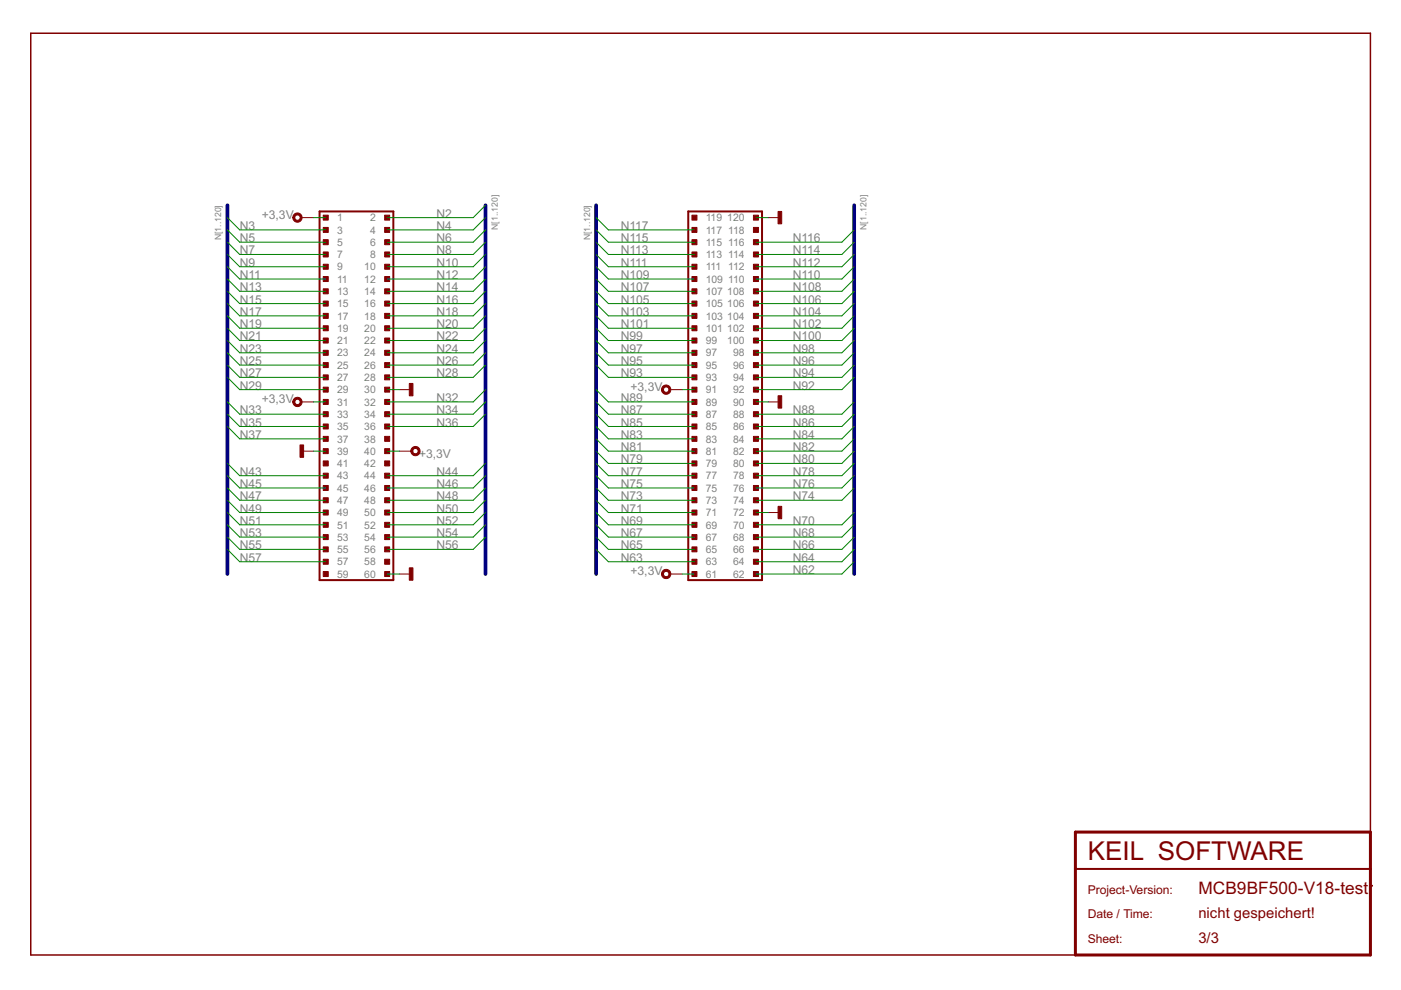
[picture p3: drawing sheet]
<svg xmlns="http://www.w3.org/2000/svg" width="297mm" height="210mm" viewBox="0 0 297 210" stroke-linecap="round" stroke-linejoin="round" font-family="sans-serif">
<g fill="#800000" stroke="#800000" stroke-width=".32">
<path d="M6.5 7v195.5z"/>
<path d="M6.5 7h284.1z"/>
<path d="M290.6 7v169.4z"/>
<path d="M6.5 202.5h221.5z"/>
</g>
<g fill="#800000" stroke="#800000" stroke-width=".63">
<path d="M228 184.2v18.3z"/>
<path d="M228 176.4v7.8z"/>
<path d="M228 176.4h62.6z"/>
<path d="M290.6 176.4v7.8z"/>
<path d="M290.6 184.2v18.3z"/>
<path d="M228 202.5h62.6z"/>
</g>
<g fill="#800000" stroke="#800000" stroke-width=".42">
<path d="M228 184.2h62.6z"/>
<path d="M67.8 123h15.6z"/>
<path d="M67.8 44.8v78.2z"/>
<path d="M83.4 44.8v78.2z"/>
<path d="M67.8 44.8h15.6z"/>
<path d="M145.9 123h15.7z"/>
<path d="M145.9 44.8v78.2z"/>
<path d="M161.6 44.8v78.2z"/>
<path d="M145.9 44.8h15.7z"/>
</g>
<g fill="#800000" stroke="#800000" stroke-width=".21">
<path d="M68.5 108.1h1.1v1.1h-1.1z"/>
<path d="M81.6 121.2h1v1h-1z"/>
<path d="M68.5 105.5h1.1v1.1h-1.1z"/>
<path d="M68.5 102.9h1.1v1.1h-1.1z"/>
<path d="M68.5 100.3h1.1v1.1h-1.1z"/>
<path d="M68.5 97.7h1.1v1.1h-1.1z"/>
<path d="M68.5 95.1h1.1v1.1h-1.1z"/>
<path d="M68.5 92.5h1.1v1.1h-1.1z"/>
<path d="M81.6 105.5h1v1.1h-1z"/>
<path d="M81.6 102.9h1v1.1h-1z"/>
<path d="M81.6 100.3h1v1.1h-1z"/>
<path d="M81.6 97.7h1v1.1h-1z"/>
<path d="M81.6 95.1h1v1.1h-1z"/>
<path d="M81.6 92.5h1v1.1h-1z"/>
<path d="M68.5 74.3h1.1v1h-1.1z"/>
<path d="M68.5 76.9h1.1v1h-1.1z"/>
<path d="M68.5 79.5h1.1v1h-1.1z"/>
<path d="M68.5 82.1h1.1v1h-1.1z"/>
<path d="M68.5 84.7h1.1v1h-1.1z"/>
<path d="M68.5 87.3h1.1v1h-1.1z"/>
<path d="M68.5 89.9h1.1v1.1h-1.1z"/>
<path d="M81.6 89.9h1v1.1h-1z"/>
<path d="M81.6 87.3h1v1h-1z"/>
<path d="M81.6 84.7h1v1h-1z"/>
<path d="M81.6 82.1h1v1h-1z"/>
<path d="M81.6 79.5h1v1h-1z"/>
<path d="M81.6 76.9h1v1h-1z"/>
<path d="M81.6 74.3h1v1h-1z"/>
<path d="M68.5 71.7h1.1v1h-1.1z"/>
<path d="M68.5 69.1h1.1v1h-1.1z"/>
<path d="M68.5 66.4h1.1v1.1h-1.1z"/>
<path d="M68.5 63.8h1.1v1.1h-1.1z"/>
<path d="M68.5 61.2h1.1v1.1h-1.1z"/>
<path d="M68.5 58.6h1.1v1.1h-1.1z"/>
<path d="M68.5 56h1.1v1.1h-1.1z"/>
<path d="M68.5 53.4h1.1v1.1h-1.1z"/>
<path d="M68.5 50.8h1.1v1.1h-1.1z"/>
<path d="M68.5 48.2h1.1v1.1h-1.1z"/>
<path d="M68.5 45.6h1.1v1.1h-1.1z"/>
<path d="M81.6 71.7h1v1h-1z"/>
<path d="M81.6 69.1h1v1h-1z"/>
<path d="M81.6 66.4h1v1.1h-1z"/>
<path d="M81.6 63.8h1v1.1h-1z"/>
<path d="M81.6 61.2h1v1.1h-1z"/>
<path d="M81.6 58.6h1v1.1h-1z"/>
<path d="M81.6 56h1v1.1h-1z"/>
<path d="M81.6 53.4h1v1.1h-1z"/>
<path d="M81.6 50.8h1v1.1h-1z"/>
<path d="M81.6 48.2h1v1.1h-1z"/>
<path d="M81.6 45.6h1v1.1h-1z"/>
<path d="M81.6 108.1h1v1.1h-1z"/>
<path d="M68.5 110.7h1.1v1.1h-1.1z"/>
<path d="M81.6 110.7h1v1.1h-1z"/>
<path d="M68.5 113.3h1.1v1.1h-1.1z"/>
<path d="M81.6 113.3h1v1.1h-1z"/>
<path d="M68.5 116h1.1v1h-1.1z"/>
<path d="M81.6 116h1v1h-1z"/>
<path d="M68.5 118.6h1.1v1h-1.1z"/>
<path d="M81.6 118.6h1v1h-1z"/>
<path d="M68.5 121.2h1.1v1h-1.1z"/>
<path d="M146.7 69.1h1.1v1h-1.1z"/>
<path d="M159.7 69.1h1.1v1h-1.1z"/>
<path d="M146.7 66.4h1.1v1.1h-1.1z"/>
<path d="M146.7 63.8h1.1v1.1h-1.1z"/>
<path d="M146.7 61.2h1.1v1.1h-1.1z"/>
<path d="M146.7 58.6h1.1v1.1h-1.1z"/>
<path d="M146.7 121.2h1.1v1h-1.1z"/>
<path d="M146.7 118.6h1.1v1h-1.1z"/>
<path d="M159.7 66.4h1.1v1.1h-1.1z"/>
<path d="M159.7 63.8h1.1v1.1h-1.1z"/>
<path d="M159.7 61.2h1.1v1.1h-1.1z"/>
<path d="M159.7 58.6h1.1v1.1h-1.1z"/>
<path d="M159.7 121.2h1.1v1h-1.1z"/>
<path d="M159.7 118.6h1.1v1h-1.1z"/>
<path d="M146.7 100.3h1.1v1.1h-1.1z"/>
<path d="M146.7 102.9h1.1v1.1h-1.1z"/>
<path d="M146.7 105.5h1.1v1.1h-1.1z"/>
<path d="M146.7 108.1h1.1v1.1h-1.1z"/>
<path d="M146.7 110.7h1.1v1.1h-1.1z"/>
<path d="M146.7 113.3h1.1v1.1h-1.1z"/>
<path d="M146.7 116h1.1v1h-1.1z"/>
<path d="M159.7 116h1.1v1h-1.1z"/>
<path d="M159.7 113.3h1.1v1.1h-1.1z"/>
<path d="M159.7 110.7h1.1v1.1h-1.1z"/>
<path d="M159.7 108.1h1.1v1.1h-1.1z"/>
<path d="M159.7 105.5h1.1v1.1h-1.1z"/>
<path d="M159.7 102.9h1.1v1.1h-1.1z"/>
<path d="M159.7 100.3h1.1v1.1h-1.1z"/>
<path d="M146.7 97.7h1.1v1.1h-1.1z"/>
<path d="M146.7 95.1h1.1v1.1h-1.1z"/>
<path d="M146.7 92.5h1.1v1.1h-1.1z"/>
<path d="M146.7 89.9h1.1v1.1h-1.1z"/>
<path d="M146.7 87.3h1.1v1h-1.1z"/>
<path d="M146.7 84.7h1.1v1h-1.1z"/>
<path d="M146.7 82.1h1.1v1h-1.1z"/>
<path d="M146.7 79.5h1.1v1h-1.1z"/>
<path d="M146.7 76.9h1.1v1h-1.1z"/>
<path d="M146.7 74.3h1.1v1h-1.1z"/>
<path d="M146.7 71.7h1.1v1h-1.1z"/>
<path d="M159.7 97.7h1.1v1.1h-1.1z"/>
<path d="M159.7 95.1h1.1v1.1h-1.1z"/>
<path d="M159.7 92.5h1.1v1.1h-1.1z"/>
<path d="M159.7 89.9h1.1v1.1h-1.1z"/>
<path d="M159.7 87.3h1.1v1h-1.1z"/>
<path d="M159.7 84.7h1.1v1h-1.1z"/>
<path d="M159.7 82.1h1.1v1h-1.1z"/>
<path d="M159.7 79.5h1.1v1h-1.1z"/>
<path d="M159.7 76.9h1.1v1h-1.1z"/>
<path d="M159.7 74.3h1.1v1h-1.1z"/>
<path d="M159.7 71.7h1.1v1h-1.1z"/>
<path d="M146.7 56h1.1v1.1h-1.1z"/>
<path d="M159.7 56h1.1v1.1h-1.1z"/>
<path d="M146.7 53.4h1.1v1.1h-1.1z"/>
<path d="M146.7 50.8h1.1v1.1h-1.1z"/>
<path d="M146.7 48.2h1.1v1.1h-1.1z"/>
<path d="M146.7 45.6h1.1v1.1h-1.1z"/>
<path d="M159.7 53.4h1.1v1.1h-1.1z"/>
<path d="M159.7 50.8h1.1v1.1h-1.1z"/>
<path d="M159.7 48.2h1.1v1.1h-1.1z"/>
<path d="M159.7 45.6h1.1v1.1h-1.1z"/>
<path d="M86.8 81.3h.7v2.6h-.7z"/>
<path d="M86.8 120.4h.7v2.6h-.7z"/>
<path d="M63.6 94.3h.8v2.7h-.8z"/>
<path d="M165 83.9h.7v2.6h-.7z"/>
<path d="M165 44.8h.7v2.7h-.7z"/>
<path d="M165 107.4h.7v2.6h-.7z"/>
</g>
<g fill="#800000" stroke="#800000" stroke-width=".21">
<path d="M63.8 46.1h2.7z"/>
<path d="M63.8 85.2h2.7z"/>
<path d="M84.7 95.7h2.6z"/>
<path d="M142 121.7h2.6z"/>
<path d="M142 82.6h2.6z"/>
<path d="M84.7 82.6h2.6z"/>
<path d="M84.7 121.7h2.6z"/>
<path d="M63.8 95.7h2.7z"/>
<path d="M162.9 85.2h2.6z"/>
<path d="M162.9 46.1h2.6z"/>
<path d="M162.9 108.7h2.6z"/>
<path d="M62.3 45.6a.99 .99 0 0 1 1.6 0 .99 .99 0 0 1-.5 1.5 .99 .99 0 0 1-1.3-1h.4a.57 .57 0 0 1 .7-.5 .57 .57 0 0 1 .3 .9 .57 .57 0 0 1-1-.2v-.2h-.4z" fill-rule="evenodd"/>
<path d="M62.5 84.4a.99 .99 0 0 1 1.5 .4 .99 .99 0 0 1-.7 1.4 .99 .99 0 0 1-1.2-1h.4a.57 .57 0 0 1 .8-.5 .57 .57 0 0 1 .2 .9 .57 .57 0 0 1-1-.2v-.2h-.4z" fill-rule="evenodd"/>
<path d="M87.3 95.1a.99 .99 0 0 1 1.6 0 .99 .99 0 0 1-.5 1.5 .99 .99 0 0 1-1.3-.9h.4a.57 .57 0 0 1 .8-.6 .57 .57 0 0 1 .2 .9 .57 .57 0 0 1-1-.2v-.1h-.4z" fill-rule="evenodd"/>
<path d="M140.4 121.1a.99 .99 0 0 1 1.6 0 .99 .99 0 0 1-.5 1.5 .99 .99 0 0 1-1.2-.9h.4a.58 .58 0 0 1 .8-.5 .58 .58 0 0 1 .1 1 .58 .58 0 0 1-.9-.3v-.2h-.4z" fill-rule="evenodd"/>
<path d="M140.7 81.8a.99 .99 0 0 1 1.4 .4 .99 .99 0 0 1-.6 1.4 .99 .99 0 0 1-1.2-1h.4a.58 .58 0 0 1 .8-.5 .58 .58 0 0 1 .1 1 .58 .58 0 0 1-.9-.3v-.2h-.4z" fill-rule="evenodd"/>
</g>
<g fill="#000080" stroke="#000080" stroke-width=".78">
<path d="M48.2 43.5v78.2z"/>
<path d="M126.4 43.5v78.2z"/>
<path d="M102.9 43.5v78.2z"/>
<path d="M181.1 43.5v78.2z"/>
</g>
<g fill="#008000" stroke="#008000" stroke-width=".21">
<path d="M48.2 46.1l2.6 2.6z"/>
<path d="M50.8 48.7h18.3z"/>
<path d="M48.2 48.7l2.6 2.7z"/>
<path d="M50.8 51.4h18.3z"/>
<path d="M48.2 51.4l2.6 2.6z"/>
<path d="M50.8 54h18.3z"/>
<path d="M48.2 54l2.6 2.6z"/>
<path d="M50.8 56.6h18.3z"/>
<path d="M48.2 56.6l2.6 2.6z"/>
<path d="M50.8 59.2h18.3z"/>
<path d="M48.2 59.2l2.6 2.6z"/>
<path d="M50.8 61.8h18.3z"/>
<path d="M48.2 61.8l2.6 2.6z"/>
<path d="M50.8 64.4h18.3z"/>
<path d="M48.2 64.4l2.6 2.6z"/>
<path d="M50.8 67h18.3z"/>
<path d="M48.2 67l2.6 2.6z"/>
<path d="M50.8 69.6h18.3z"/>
<path d="M48.2 69.6l2.6 2.6z"/>
<path d="M50.8 72.2h18.3z"/>
<path d="M48.2 72.2l2.6 2.6z"/>
<path d="M50.8 74.8h18.3z"/>
<path d="M48.2 74.8l2.6 2.6z"/>
<path d="M50.8 77.4h18.3z"/>
<path d="M48.2 77.4l2.6 2.6z"/>
<path d="M50.8 80h18.3z"/>
<path d="M48.2 80l2.6 2.6z"/>
<path d="M50.8 82.6h18.3z"/>
<path d="M48.2 85.2l2.6 2.6z"/>
<path d="M50.8 87.8h18.3z"/>
<path d="M48.2 87.8l2.6 2.6z"/>
<path d="M50.8 90.4h18.3z"/>
<path d="M48.2 90.4l2.6 2.6z"/>
<path d="M50.8 93h18.3z"/>
<path d="M48.2 98.3l2.6 2.6z"/>
<path d="M50.8 100.9h18.3z"/>
<path d="M48.2 100.9l2.6 2.6z"/>
<path d="M50.8 103.5h18.3z"/>
<path d="M48.2 103.5l2.6 2.6z"/>
<path d="M50.8 106.1h18.3z"/>
<path d="M48.2 106.1l2.6 2.6z"/>
<path d="M50.8 108.7h18.3z"/>
<path d="M48.2 108.7l2.6 2.6z"/>
<path d="M50.8 111.3h18.3z"/>
<path d="M48.2 111.3l2.6 2.6z"/>
<path d="M50.8 113.9h18.3z"/>
<path d="M48.2 113.9l2.6 2.6z"/>
<path d="M50.8 116.5h18.3z"/>
<path d="M48.2 116.5l2.6 2.6z"/>
<path d="M50.8 119.1h18.3z"/>
<path d="M102.9 43.5l-2.6 2.6z"/>
<path d="M82.1 46.1h18.2z"/>
<path d="M102.9 46.1l-2.6 2.6z"/>
<path d="M82.1 48.7h18.2z"/>
<path d="M102.9 48.7l-2.6 2.7z"/>
<path d="M82.1 51.4h18.2z"/>
<path d="M102.9 51.4l-2.6 2.6z"/>
<path d="M82.1 54h18.2z"/>
<path d="M102.9 54l-2.6 2.6z"/>
<path d="M82.1 56.6h18.2z"/>
<path d="M102.9 56.6l-2.6 2.6z"/>
<path d="M82.1 59.2h18.2z"/>
<path d="M102.9 59.2l-2.6 2.6z"/>
<path d="M82.1 61.8h18.2z"/>
<path d="M102.9 61.8l-2.6 2.6z"/>
<path d="M82.1 64.4h18.2z"/>
<path d="M102.9 64.4l-2.6 2.6z"/>
<path d="M82.1 67h18.2z"/>
<path d="M102.9 67l-2.6 2.6z"/>
<path d="M82.1 69.6h18.2z"/>
<path d="M102.9 69.6l-2.6 2.6z"/>
<path d="M82.1 72.2h18.2z"/>
<path d="M102.9 72.2l-2.6 2.6z"/>
<path d="M82.1 74.8h18.2z"/>
<path d="M102.9 74.8l-2.6 2.6z"/>
<path d="M82.1 77.4h18.2z"/>
<path d="M102.9 77.4l-2.6 2.6z"/>
<path d="M82.1 80h18.2z"/>
<path d="M102.9 82.6l-2.6 2.6z"/>
<path d="M82.1 85.2h18.2z"/>
<path d="M102.9 85.2l-2.6 2.6z"/>
<path d="M82.1 87.8h18.2z"/>
<path d="M102.9 87.8l-2.6 2.6z"/>
<path d="M82.1 90.4h18.2z"/>
<path d="M102.9 98.3l-2.6 2.6z"/>
<path d="M82.1 100.9h18.2z"/>
<path d="M102.9 100.9l-2.6 2.6z"/>
<path d="M82.1 103.5h18.2z"/>
<path d="M102.9 103.5l-2.6 2.6z"/>
<path d="M82.1 106.1h18.2z"/>
<path d="M102.9 106.1l-2.6 2.6z"/>
<path d="M82.1 108.7h18.2z"/>
<path d="M102.9 108.7l-2.6 2.6z"/>
<path d="M82.1 111.3h18.2z"/>
<path d="M102.9 111.3l-2.6 2.6z"/>
<path d="M82.1 113.9h18.2z"/>
<path d="M102.9 113.9l-2.6 2.6z"/>
<path d="M82.1 116.5h18.2z"/>
<path d="M126.4 46.1l2.6 2.6z"/>
<path d="M129 48.7h18.2z"/>
<path d="M126.4 48.7l2.6 2.7z"/>
<path d="M129 51.4h18.2z"/>
<path d="M126.4 51.4l2.6 2.6z"/>
<path d="M129 54h18.2z"/>
<path d="M126.4 54l2.6 2.6z"/>
<path d="M129 56.6h18.2z"/>
<path d="M126.4 56.6l2.6 2.6z"/>
<path d="M129 59.2h18.2z"/>
<path d="M126.4 59.2l2.6 2.6z"/>
<path d="M129 61.8h18.2z"/>
<path d="M126.4 61.8l2.6 2.6z"/>
<path d="M129 64.4h18.2z"/>
<path d="M126.4 64.4l2.6 2.6z"/>
<path d="M129 67h18.2z"/>
<path d="M126.4 67l2.6 2.6z"/>
<path d="M129 69.6h18.2z"/>
<path d="M126.4 69.6l2.6 2.6z"/>
<path d="M129 72.2h18.2z"/>
<path d="M126.4 72.2l2.6 2.6z"/>
<path d="M129 74.8h18.2z"/>
<path d="M126.4 74.8l2.6 2.6z"/>
<path d="M129 77.4h18.2z"/>
<path d="M126.4 77.4l2.6 2.6z"/>
<path d="M129 80h18.2z"/>
<path d="M126.4 82.6l2.6 2.6z"/>
<path d="M129 85.2h18.2z"/>
<path d="M126.4 85.2l2.6 2.6z"/>
<path d="M129 87.8h18.2z"/>
<path d="M126.4 87.8l2.6 2.6z"/>
<path d="M129 90.4h18.2z"/>
<path d="M126.4 90.4l2.6 2.6z"/>
<path d="M129 93h18.2z"/>
<path d="M126.4 93l2.6 2.7z"/>
<path d="M129 95.7h18.2z"/>
<path d="M126.4 95.7l2.6 2.6z"/>
<path d="M129 98.3h18.2z"/>
<path d="M126.4 98.3l2.6 2.6z"/>
<path d="M129 100.9h18.2z"/>
<path d="M126.4 100.9l2.6 2.6z"/>
<path d="M129 103.5h18.2z"/>
<path d="M126.4 103.5l2.6 2.6z"/>
<path d="M129 106.1h18.2z"/>
<path d="M126.4 106.1l2.6 2.6z"/>
<path d="M129 108.7h18.2z"/>
<path d="M126.4 108.7l2.6 2.6z"/>
<path d="M129 111.3h18.2z"/>
<path d="M126.4 111.3l2.6 2.6z"/>
<path d="M129 113.9h18.2z"/>
<path d="M126.4 113.9l2.6 2.6z"/>
<path d="M129 116.5h18.2z"/>
<path d="M126.4 116.5l2.6 2.6z"/>
<path d="M129 119.1h18.2z"/>
<path d="M181.1 48.7l-2.6 2.7z"/>
<path d="M160.3 51.4h18.2z"/>
<path d="M181.1 51.4l-2.6 2.6z"/>
<path d="M160.3 54h18.2z"/>
<path d="M178.5 56.6l2.6-2.6z"/>
<path d="M160.3 56.6h18.2z"/>
<path d="M178.5 59.2l2.6-2.6z"/>
<path d="M160.3 59.2h18.2z"/>
<path d="M178.5 61.8l2.6-2.6z"/>
<path d="M160.3 61.8h18.2z"/>
<path d="M181.1 61.8l-2.6 2.6z"/>
<path d="M160.3 64.4h18.2z"/>
<path d="M181.1 64.4l-2.6 2.6z"/>
<path d="M160.3 67h18.2z"/>
<path d="M181.1 67l-2.6 2.6z"/>
<path d="M160.3 69.6h18.2z"/>
<path d="M178.5 72.2l2.6-2.6z"/>
<path d="M160.3 72.2h18.2z"/>
<path d="M178.5 74.8l2.6-2.6z"/>
<path d="M160.3 74.8h18.2z"/>
<path d="M181.1 74.8l-2.6 2.6z"/>
<path d="M160.3 77.4h18.2z"/>
<path d="M181.1 77.4l-2.6 2.6z"/>
<path d="M160.3 80h18.2z"/>
<path d="M181.1 80l-2.6 2.6z"/>
<path d="M160.3 82.6h18.2z"/>
<path d="M178.5 87.8l2.6-2.6z"/>
<path d="M160.3 87.8h18.2z"/>
<path d="M181.1 87.8l-2.6 2.6z"/>
<path d="M160.3 90.4h18.2z"/>
<path d="M181.1 90.4l-2.6 2.6z"/>
<path d="M160.3 93h18.2z"/>
<path d="M178.5 95.7l2.6-2.7z"/>
<path d="M160.3 95.7h18.2z"/>
<path d="M178.5 98.3l2.6-2.6z"/>
<path d="M160.3 98.3h18.2z"/>
<path d="M181.1 98.3l-2.6 2.6z"/>
<path d="M160.3 100.9h18.2z"/>
<path d="M181.1 100.9l-2.6 2.6z"/>
<path d="M160.3 103.5h18.2z"/>
<path d="M181.1 103.5l-2.6 2.6z"/>
<path d="M160.3 106.1h18.2z"/>
<path d="M178.5 111.3l2.6-2.6z"/>
<path d="M160.3 111.3h18.2z"/>
<path d="M181.1 111.3l-2.6 2.6z"/>
<path d="M160.3 113.9h18.2z"/>
<path d="M181.1 113.9l-2.6 2.6z"/>
<path d="M160.3 116.5h18.2z"/>
<path d="M181.1 116.5l-2.6 2.6z"/>
<path d="M160.3 119.1h18.2z"/>
<path d="M181.1 119.1l-2.6 2.6z"/>
<path d="M160.3 121.7h18.2z"/>
<path d="M66.5 46.1h2.6z"/>
<path d="M66.5 85.2h2.6z"/>
<path d="M82.1 95.7h2.6z"/>
<path d="M144.6 121.7h2.6z"/>
<path d="M144.6 82.6h2.6z"/>
<path d="M82.1 82.6h2.6z"/>
<path d="M82.1 121.7h2.6z"/>
<path d="M66.5 95.7h2.6z"/>
<path d="M160.3 85.2h2.6z"/>
<path d="M160.3 46.1h2.6z"/>
<path d="M160.3 108.7h2.6z"/>
</g>
<text font-size="6.2" fill="#800000" x="230.6" y="182.4">KEIL SOFTWARE</text>
<text font-size="4.1" fill="#800000" x="254.1" y="189.5">MCB9BF500-V18-testr</text>
<g font-size="3.5" fill="#800000">
<text x="254.1" y="194.7">nicht gespeichert!</text>
<text x="254.1" y="199.9">3/3</text>
</g>
<g font-size="2.9" fill="#808080">
<text x="55.5" y="46.4">+3,3V</text>
<text x="92.5" y="46.1">N2</text>
<text x="50.8" y="48.7">N3</text>
<text x="50.8" y="51.3">N5</text>
<text x="50.8" y="54">N7</text>
<text x="92.5" y="48.7">N4</text>
<text x="92.5" y="51.3">N6</text>
<text x="92.5" y="54">N8</text>
<text x="131.6" y="48.7">N117</text>
<text x="131.6" y="51.3">N115</text>
<text x="131.6" y="54">N113</text>
<text x="168.1" y="51.3">N116</text>
<text x="168.1" y="54">N114</text>
<text x="50.8" y="56.6">N9</text>
<text x="50.8" y="59.2">N11</text>
<text x="92.5" y="56.6">N10</text>
<text x="92.5" y="59.2">N12</text>
<text x="131.6" y="56.6">N111</text>
<text x="131.6" y="59.2">N109</text>
<text x="168.1" y="56.6">N112</text>
<text x="168.1" y="59.2">N110</text>
<text x="50.8" y="61.8">N13</text>
<text x="50.8" y="64.4">N15</text>
<text x="92.5" y="61.8">N14</text>
<text x="92.5" y="64.4">N16</text>
<text x="131.6" y="61.8">N107</text>
<text x="131.6" y="64.4">N105</text>
<text x="168.1" y="61.8">N108</text>
<text x="168.1" y="64.4">N106</text>
<text x="50.8" y="67">N17</text>
<text x="50.8" y="69.6">N19</text>
<text x="92.5" y="67">N18</text>
<text x="92.5" y="69.6">N20</text>
<text x="131.6" y="67">N103</text>
<text x="131.6" y="69.6">N101</text>
<text x="168.1" y="67">N104</text>
<text x="168.1" y="69.6">N102</text>
<text x="50.8" y="72.2">N21</text>
<text x="50.8" y="74.8">N23</text>
<text x="50.8" y="77.4">N25</text>
<text x="92.5" y="72.2">N22</text>
<text x="92.5" y="74.8">N24</text>
<text x="92.5" y="77.4">N26</text>
<text x="131.6" y="72.2">N99</text>
<text x="131.6" y="74.8">N97</text>
<text x="131.6" y="77.4">N95</text>
<text x="168.1" y="72.2">N100</text>
<text x="168.1" y="74.8">N98</text>
<text x="168.1" y="77.4">N96</text>
<text x="50.8" y="80">N27</text>
<text x="50.8" y="82.6">N29</text>
<text x="92.5" y="80">N28</text>
<text x="131.6" y="80">N93</text>
<text x="133.7" y="82.9">+3,3V</text>
<text x="168.1" y="80">N94</text>
<text x="168.1" y="82.6">N92</text>
<text x="50.8" y="87.8">N33</text>
<text x="55.5" y="85.5">+3,3V</text>
<text x="92.5" y="85.2">N32</text>
<text x="92.5" y="87.8">N34</text>
<text x="131.6" y="85.2">N89</text>
<text x="131.6" y="87.8">N87</text>
<text x="168.1" y="87.8">N88</text>
<text x="50.8" y="90.4">N35</text>
<text x="50.8" y="93">N37</text>
<text x="92.5" y="90.4">N36</text>
<text x="131.6" y="90.4">N85</text>
<text x="131.6" y="93">N83</text>
<text x="131.6" y="95.6">N81</text>
<text x="168.1" y="90.4">N86</text>
<text x="168.1" y="93">N84</text>
<text x="168.1" y="95.6">N82</text>
<text x="50.8" y="100.9">N43</text>
<text x="88.9" y="97.2">+3,3V</text>
<text x="92.5" y="100.9">N44</text>
<text x="131.6" y="98.2">N79</text>
<text x="131.6" y="100.9">N77</text>
<text x="168.1" y="98.2">N80</text>
<text x="168.1" y="100.9">N78</text>
<text x="50.8" y="103.5">N45</text>
<text x="50.8" y="106.1">N47</text>
<text x="92.5" y="103.5">N46</text>
<text x="92.5" y="106.1">N48</text>
<text x="131.6" y="103.5">N75</text>
<text x="131.6" y="106.1">N73</text>
<text x="168.1" y="103.5">N76</text>
<text x="168.1" y="106.1">N74</text>
<text x="50.8" y="108.7">N49</text>
<text x="50.8" y="111.3">N51</text>
<text x="50.8" y="113.9">N53</text>
<text x="92.5" y="108.7">N50</text>
<text x="92.5" y="111.3">N52</text>
<text x="92.5" y="113.9">N54</text>
<text x="131.6" y="108.7">N71</text>
<text x="131.6" y="111.3">N69</text>
<text x="131.6" y="113.9">N67</text>
<text x="168.1" y="111.3">N70</text>
<text x="168.1" y="113.9">N68</text>
<text x="50.8" y="116.5">N55</text>
<text x="50.8" y="119.1">N57</text>
<text x="92.5" y="116.5">N56</text>
<text x="131.6" y="116.5">N65</text>
<text x="131.6" y="119.1">N63</text>
<text x="168.1" y="116.5">N66</text>
<text x="168.1" y="119.1">N64</text>
<text x="133.7" y="122">+3,3V</text>
<text x="168.1" y="121.7">N62</text>
</g>
<g font-size="2.9" fill="#800000">
<text x="230.6" y="189.5">Project-Version:</text>
<text x="230.6" y="194.7">Date / Time:</text>
<text x="230.6" y="199.9">Sheet:</text>
</g>
<g font-size="2.5" fill="#808080">
<text x="71.5" y="46.9">1</text>
<text x="78.5" y="46.9">2</text>
<text x="149.6" y="46.9">119</text>
<text x="154.2" y="46.9">120</text>
<text x="71.5" y="52.1">5</text>
<text x="71.5" y="49.5">3</text>
<text x="78.5" y="52.1">6</text>
<text x="78.5" y="49.5">4</text>
<text x="149.6" y="52.1">115</text>
<text x="149.6" y="49.5">117</text>
<text x="154.4" y="52.1">116</text>
<text x="154.4" y="49.5">118</text>
<text x="71.5" y="59.9">11</text>
<text x="71.5" y="57.3">9</text>
<text x="71.5" y="54.7">7</text>
<text x="77.2" y="59.9">12</text>
<text x="77.2" y="57.3">10</text>
<text x="78.5" y="54.7">8</text>
<text x="149.6" y="59.9">109</text>
<text x="149.6" y="57.3">111</text>
<text x="149.6" y="54.7">113</text>
<text x="154.4" y="59.9">110</text>
<text x="154.4" y="57.3">112</text>
<text x="154.4" y="54.7">114</text>
<text x="71.5" y="65.2">15</text>
<text x="71.5" y="62.6">13</text>
<text x="77.2" y="65.2">16</text>
<text x="77.2" y="62.6">14</text>
<text x="149.6" y="65.2">105</text>
<text x="149.6" y="62.6">107</text>
<text x="154.2" y="65.2">106</text>
<text x="154.2" y="62.6">108</text>
<text x="71.5" y="70.4">19</text>
<text x="71.5" y="67.8">17</text>
<text x="77.2" y="70.4">20</text>
<text x="77.2" y="67.8">18</text>
<text x="149.6" y="70.4">101</text>
<text x="149.6" y="67.8">103</text>
<text x="154.2" y="70.4">102</text>
<text x="154.2" y="67.8">104</text>
<text x="71.5" y="75.6">23</text>
<text x="71.5" y="73">21</text>
<text x="77.2" y="75.6">24</text>
<text x="77.2" y="73">22</text>
<text x="149.6" y="75.6">97</text>
<text x="149.6" y="73">99</text>
<text x="154.2" y="73">100</text>
<text x="155.4" y="75.6">98</text>
<text x="71.5" y="83.4">29</text>
<text x="71.5" y="80.8">27</text>
<text x="71.5" y="78.2">25</text>
<text x="77.2" y="83.4">30</text>
<text x="77.2" y="80.8">28</text>
<text x="77.2" y="78.2">26</text>
<text x="149.6" y="83.4">91</text>
<text x="149.6" y="80.8">93</text>
<text x="149.6" y="78.2">95</text>
<text x="155.4" y="83.4">92</text>
<text x="155.4" y="80.8">94</text>
<text x="155.4" y="78.2">96</text>
<text x="71.5" y="88.6">33</text>
<text x="71.5" y="86">31</text>
<text x="77.2" y="88.6">34</text>
<text x="77.2" y="86">32</text>
<text x="149.6" y="88.6">87</text>
<text x="149.6" y="86">89</text>
<text x="155.4" y="88.6">88</text>
<text x="155.4" y="86">90</text>
<text x="71.5" y="93.8">37</text>
<text x="71.5" y="91.2">35</text>
<text x="77.2" y="93.8">38</text>
<text x="77.2" y="91.2">36</text>
<text x="149.6" y="93.8">83</text>
<text x="149.6" y="91.2">85</text>
<text x="155.4" y="93.8">84</text>
<text x="155.4" y="91.2">86</text>
<text x="71.5" y="101.6">43</text>
<text x="71.5" y="99">41</text>
<text x="71.5" y="96.4">39</text>
<text x="77.2" y="101.6">44</text>
<text x="77.2" y="99">42</text>
<text x="77.2" y="96.4">40</text>
<text x="149.6" y="101.6">77</text>
<text x="149.6" y="99">79</text>
<text x="149.6" y="96.4">81</text>
<text x="155.4" y="101.6">78</text>
<text x="155.4" y="99">80</text>
<text x="155.4" y="96.4">82</text>
<text x="71.5" y="106.8">47</text>
<text x="71.5" y="104.2">45</text>
<text x="77.2" y="106.9">48</text>
<text x="77.2" y="104.2">46</text>
<text x="149.6" y="106.8">73</text>
<text x="149.6" y="104.2">75</text>
<text x="155.4" y="106.9">74</text>
<text x="155.4" y="104.2">76</text>
<text x="71.5" y="109.5">49</text>
<text x="71.5" y="112.1">51</text>
<text x="77.2" y="109.5">50</text>
<text x="77.2" y="112.1">52</text>
<text x="149.6" y="112.1">69</text>
<text x="149.6" y="109.5">71</text>
<text x="155.4" y="112.1">70</text>
<text x="155.4" y="109.5">72</text>
<text x="71.5" y="114.7">53</text>
<text x="71.5" y="117.3">55</text>
<text x="71.5" y="119.9">57</text>
<text x="77.2" y="114.7">54</text>
<text x="77.2" y="117.3">56</text>
<text x="77.2" y="119.9">58</text>
<text x="149.6" y="119.9">63</text>
<text x="149.6" y="117.3">65</text>
<text x="149.6" y="114.7">67</text>
<text x="155.4" y="119.9">64</text>
<text x="155.4" y="117.3">66</text>
<text x="155.4" y="114.7">68</text>
<text x="71.5" y="122.5">59</text>
<text x="77.2" y="122.5">60</text>
<text x="149.6" y="122.5">61</text>
<text x="155.4" y="122.5">62</text>
</g>
<g font-size="2.1" fill="#808080">
<text x="46.9" y="51" transform="rotate(-90 46.9 51)">N[1..120]</text>
<text x="105.5" y="48.7" transform="rotate(-90 105.5 48.7)">N[1..120]</text>
<text x="125.1" y="51" transform="rotate(-90 125.1 51)">N[1..120]</text>
<text x="183.7" y="48.7" transform="rotate(-90 183.7 48.7)">N[1..120]</text>
</g>
</svg>
